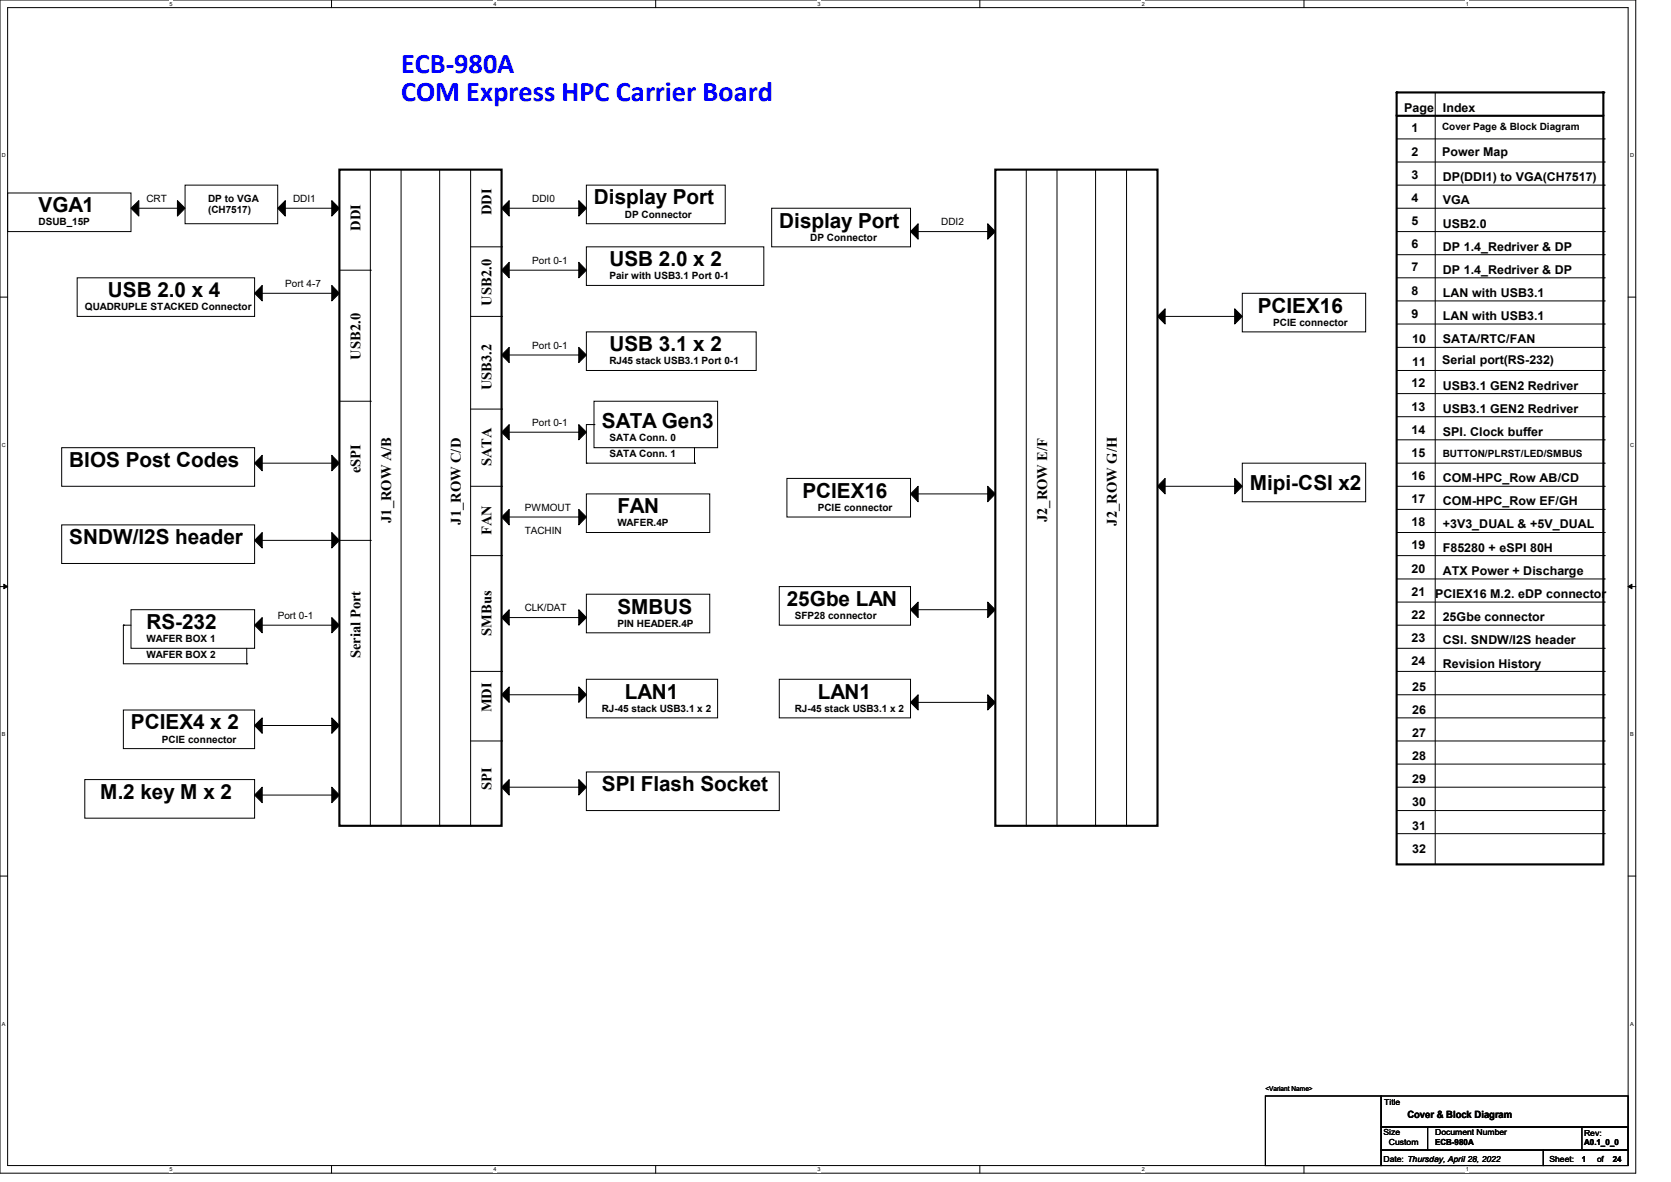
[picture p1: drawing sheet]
<svg xmlns="http://www.w3.org/2000/svg" width="297mm" height="210mm" viewBox="0 0 297 210" stroke-linecap="round" stroke-linejoin="round" font-family="sans-serif">
<path d="M0 0h290.7v208.4h-290.7zM1.4 1.4h288v205.7h-288z" fill="none" stroke="#000" stroke-width=".18"/>
<g fill="#fff">
<path d="M30.1 .1h.6v1.1h-.6z"/>
<path d="M30.1 207.2h.6v1.1h-.6z"/>
</g>
<path d="M58.9 0v1.4M58.9 207.1v1.3" fill="none" stroke="#000" stroke-width=".18"/>
<g fill="#fff">
<path d="M87.7 .1h.6v1.1h-.6z"/>
<path d="M87.7 207.2h.6v1.1h-.6z"/>
</g>
<path d="M116.5 0v1.4M116.5 207.1v1.3" fill="none" stroke="#000" stroke-width=".18"/>
<g fill="#fff">
<path d="M145.3 .1h.6v1.1h-.6z"/>
<path d="M145.3 207.2h.6v1.1h-.6z"/>
</g>
<path d="M174.2 0v1.4M174.2 207.1v1.3" fill="none" stroke="#000" stroke-width=".18"/>
<g fill="#fff">
<path d="M202.9 .1h.6v1.1h-.6z"/>
<path d="M202.9 207.2h.6v1.1h-.6z"/>
</g>
<path d="M231.8 0v1.4M231.8 207.1v1.3" fill="none" stroke="#000" stroke-width=".18"/>
<g fill="#fff">
<path d="M260.6 .1h.5v1.1h-.5z"/>
<path d="M260.6 207.2h.5v1.1h-.5z"/>
<path d="M.3 27.1h.8v1.1h-.8z"/>
<path d="M289.7 27.1h.7v1.1h-.7z"/>
<path d="M.3 78.5h.8v1.1h-.8z"/>
<path d="M289.7 78.5h.7v1.1h-.7z"/>
</g>
<path d="M0 52.8h1.4M289.4 52.8h1.3" fill="none" stroke="#000" stroke-width=".18"/>
<g fill="#fff">
<path d="M.3 129.9h.7v1.1h-.7z"/>
<path d="M289.7 129.9h.7v1.1h-.7z"/>
</g>
<path d="M0 104.2h1.4M289.4 104.2h1.3" fill="none" stroke="#000" stroke-width=".18"/>
<path d="M.7 103.8l.7 .4-.7 .4zM289.4 104.2l.7-.4v.8z" fill="#000" stroke="#000" stroke-width=".18"/>
<g fill="#fff">
<path d="M.3 181.4h.7v1.1h-.7z"/>
<path d="M289.7 181.4h.7v1.1h-.7z"/>
</g>
<g fill="none" stroke="#000" stroke-width=".18">
<path d="M255.1 16.4v137.2M1.4 34.3h21.9v6.8h-21.9zM24.7 37h6.8M31.5 37h.1M32.9 32.9h16.5v6.9h-16.5zM50.7 37h8.3M59 37h.1M65.8 30.1v116.6M71.3 30.1v116.6M78.1 30.1v116.6M83.7 30.1v116.6M90.5 37h12.4"/>
<path d="M102.9 37h.1M104.2 32.9h24.7v6.9h-24.7zM137.2 37h24.6v6.9h-24.6zM182.4 30.1v116.6M187.9 30.1v116.6M194.7 30.1v116.6M200.2 30.1v116.6M248.2 37h37M248.2 24.7h37M248.2 28.8h37M248.2 32.9h37M285.2 24.7h.1"/>
<path d="M285.2 28.8h.1M285.2 32.9h.1M285.2 37h.1M13.7 49.4h31.6v6.8h-31.6zM46.6 52.1h12.4M59 52.1h.1M60.3 48h5.5M65.8 48h.1M83.7 43.9h5.5M83.7 56.2h5.5M89.2 43.9h.1M89.2 56.2h.1"/>
<path d="M90.5 48h12.4M102.9 48h.1M104.2 43.9h31.6v6.8h-31.6zM104.2 59h30.2v6.8h-30.2zM163.2 41.1h12.4M175.6 41.1h.1M207.1 56.2h12.4M219.5 56.2h.1M220.8 52.1h21.9v6.9h-21.9zM248.2 41.1h37M248.2 45.3h37M248.2 49.4h37"/>
<path d="M248.2 53.5h37M248.2 57.6h37M285.2 41.1h.1M285.2 45.3h.1M285.2 49.4h.1M285.2 53.5h.1M285.2 57.6h.1M11 79.5h34.3v6.9h-34.3zM60.3 71.3h5.5M65.8 71.3h.1M83.7 72.7h5.5M89.2 72.7h.1"/>
<path d="M90.5 63.1h12.4M90.5 76.8h12.4M102.9 63.1h.1M102.9 76.8h.1M105.6 71.3h22v8.2h-22zM105.6 75.4h.1M105.6 75.4h-1.4v6.9M123.4 79.5v2.8M248.2 61.7h37M248.2 65.8h37M248.2 69.9h37M248.2 74h37"/>
<path d="M248.2 78.1h37M285.2 61.7h.1M285.2 65.8h.1M285.2 69.9h.1M285.2 74h.1M285.2 78.1h.1M11 93.3h34.3v6.8h-34.3zM46.6 96h12.4M46.6 82.3h12.4M59 82.3h.1M59 96h.1M60.3 96h5.5"/>
<path d="M65.8 96h.1M83.7 86.4h5.5M83.7 98.7h5.5M89.2 86.4h.1M89.2 98.7h.1M90.5 91.9h12.4M102.9 91.9h.1M104.2 87.8h22v6.8h-22zM104.2 82.3h.1M104.2 82.3h19.2M123.4 82.3h.1M139.9 85h21.9v6.9h-21.9z"/>
<path d="M163.2 87.8h12.4M175.6 87.8h.1M207.1 86.4h12.4M219.5 86.4h.1M220.8 82.3h21.9v6.9h-21.9zM248.2 86.4h37M248.2 98.7h37M248.2 82.3h37M248.2 90.5h37M248.2 94.6h37M285.2 82.3h.1M285.2 86.4h.1"/>
<path d="M285.2 90.5h.1M285.2 94.6h.1M285.2 98.7h.1M21.9 111.1h.1M21.9 111.1h1.4M21.9 111.1v6.8h22M23.3 108.3h22v6.9h-22zM43.9 117.9h.1M43.9 115.2v2.7M46.6 111.1h12.4M59 111.1h.1M83.7 119.3h5.5"/>
<path d="M89.2 119.3h.1M90.5 109.7h12.4M102.9 109.7h.1M104.2 105.6h22v6.8h-22zM138.5 104.2h23.3v6.9h-23.3zM163.2 108.3h12.4M175.6 108.3h.1M248.2 119.3h37M248.2 111.1h37M248.2 102.9h37M248.2 107h37M248.2 115.2h37"/>
<path d="M285.2 102.9h.1M285.2 107h.1M285.2 111.1h.1M285.2 115.2h.1M285.2 119.3h.1M15.1 138.5h30.2v6.9h-30.2zM21.9 126.2h23.4v6.8h-23.4zM46.6 128.9h12.4M59 128.9h.1M83.7 131.7h5.5M89.2 131.7h.1M90.5 123.4h12.4"/>
<path d="M90.5 139.9h12.4M102.9 123.4h.1M102.9 139.9h.1M104.2 120.7h23.4v6.9h-23.4zM104.2 137.2h34.3v6.8h-34.3zM138.5 120.7h23.3v6.9h-23.3zM163.2 124.8h12.4M175.6 124.8h.1M248.2 123.4h37M248.2 131.7h37M248.2 139.9h37M248.2 127.6h37"/>
<path d="M248.2 135.8h37M285.2 123.4h.1M285.2 127.6h.1M285.2 131.7h.1M285.2 135.8h.1M285.2 139.9h.1M0 155.7h1.4M46.6 141.3h12.4M59 141.3h.1M65.8 146.7h.1M71.3 146.7h.1M78.1 146.7h.1"/>
<path d="M83.7 146.7h.1M182.4 146.7h.1M187.9 146.7h.1M194.7 146.7h.1M200.2 146.7h.1M248.2 144h37M248.2 148.1h37M255.1 153.6h.1M285.2 144h.1M285.2 148.1h.1M289.4 155.7h1.3M224.9 194.7h20.6v12.4h-20.6z"/>
<path d="M245.5 194.7h43.9v5.5h-43.9zM245.5 200.2h8.2v4.1h-8.2zM245.5 204.3h28.8v2.8h-28.8zM253.7 200.2h35.7v4.1h-35.7zM274.3 204.3h15.1v2.8h-15.1zM281.2 200.2h8.2v4.1h-8.2z"/>
</g>
<g fill="#000" stroke="#000" stroke-width=".18">
<path d="M23.3 37l1.4-1.4v2.8z" fill-rule="evenodd"/>
<path d="M31.5 35.6l1.4 1.4-1.4 1.4z" fill-rule="evenodd"/>
<path d="M49.4 37l1.3-1.4v2.8z" fill-rule="evenodd"/>
<path d="M59 35.6l1.3 1.4-1.3 1.4z" fill-rule="evenodd"/>
<path d="M89.2 37l1.3-1.4v2.8z" fill-rule="evenodd"/>
<path d="M102.9 35.6l1.3 1.4-1.3 1.4z" fill-rule="evenodd"/>
<path d="M175.6 39.8l1.3 1.3-1.3 1.4z" fill-rule="evenodd"/>
<path d="M46.6 50.7v2.8l-1.3-1.4z" fill-rule="evenodd"/>
<path d="M59 50.7l1.3 1.4-1.3 1.4z" fill-rule="evenodd"/>
<path d="M90.5 46.6v2.8l-1.3-1.4z" fill-rule="evenodd"/>
<path d="M102.9 46.6l1.3 1.4-1.3 1.4z" fill-rule="evenodd"/>
<path d="M163.2 39.8v2.7l-1.4-1.4z" fill-rule="evenodd"/>
<path d="M205.7 56.2l1.4-1.3v2.7z" fill-rule="evenodd"/>
<path d="M219.5 54.9l1.3 1.3-1.3 1.4z" fill-rule="evenodd"/>
<path d="M89.2 63.1l1.3-1.4v2.7z" fill-rule="evenodd"/>
<path d="M89.2 76.8l1.3-1.4v2.7z" fill-rule="evenodd"/>
<path d="M102.9 61.7l1.3 1.4-1.3 1.3z" fill-rule="evenodd"/>
<path d="M102.9 75.4l1.3 1.4-1.3 1.3z" fill-rule="evenodd"/>
<path d="M46.6 80.9v2.8l-1.3-1.4z" fill-rule="evenodd"/>
<path d="M46.6 94.6v2.8l-1.3-1.4z" fill-rule="evenodd"/>
<path d="M59 80.9l1.3 1.4-1.3 1.4z" fill-rule="evenodd"/>
<path d="M59 94.6l1.3 1.4-1.3 1.4z" fill-rule="evenodd"/>
<path d="M90.5 90.5v2.8l-1.3-1.4z" fill-rule="evenodd"/>
<path d="M102.9 90.5l1.3 1.4-1.3 1.4z" fill-rule="evenodd"/>
<path d="M163.2 86.4v2.8l-1.4-1.4z" fill-rule="evenodd"/>
<path d="M175.6 86.4l1.3 1.4-1.3 1.4z" fill-rule="evenodd"/>
<path d="M207.1 85v2.8l-1.4-1.4z" fill-rule="evenodd"/>
<path d="M219.5 85l1.3 1.4-1.3 1.4z" fill-rule="evenodd"/>
<path d="M45.3 111.1l1.3-1.4v2.7z" fill-rule="evenodd"/>
<path d="M59 109.7l1.3 1.4-1.3 1.3z" fill-rule="evenodd"/>
<path d="M90.5 108.3v2.8l-1.3-1.4z" fill-rule="evenodd"/>
<path d="M102.9 108.3l1.3 1.4-1.3 1.4z" fill-rule="evenodd"/>
<path d="M161.8 108.3l1.4-1.3v2.7z" fill-rule="evenodd"/>
<path d="M175.6 107l1.3 1.3-1.3 1.4z" fill-rule="evenodd"/>
<path d="M46.6 127.6v2.7l-1.3-1.4z" fill-rule="evenodd"/>
<path d="M59 127.6l1.3 1.3-1.3 1.4z" fill-rule="evenodd"/>
<path d="M59 139.9l1.3 1.4-1.3 1.3z" fill-rule="evenodd"/>
<path d="M90.5 122v2.8l-1.3-1.4z" fill-rule="evenodd"/>
<path d="M102.9 122l1.3 1.4-1.3 1.4z" fill-rule="evenodd"/>
<path d="M102.9 138.5l1.3 1.4-1.3 1.4z" fill-rule="evenodd"/>
<path d="M161.8 124.8l1.4-1.4v2.8z" fill-rule="evenodd"/>
<path d="M175.6 123.4l1.3 1.4-1.3 1.4z" fill-rule="evenodd"/>
<path d="M46.6 139.9v2.7l-1.3-1.3z" fill-rule="evenodd"/>
<path d="M89.2 139.9l1.3-1.4v2.8z" fill-rule="evenodd"/>
</g>
<path d="M284.9 16.4h-36.7v4.2M285 16.4v4.2M60.3 30.1h28.9v116.6h-28.9zM176.9 30.1h28.8v116.6h-28.8zM248.2 20.6h36.8v133h-36.8z" fill="none" stroke="#000" stroke-width=".38"/>
<g fill="#000">
<circle cx="248.2" cy="16.4" r=".19"/>
<circle cx="284.9" cy="16.4" r=".19"/>
<circle cx="285" cy="16.4" r=".19"/>
</g>
<g font-size="5" fill="#00f">
<text x="71.3" y="13">ECB-980A</text>
<text x="71.3" y="18">COM Express HPC Carrier Board</text>
</g>
<g font-size="3.7">
<text x="6.9" y="37.7">VGA1</text>
<text x="105.6" y="36.3">Display Port</text>
<text x="138.5" y="40.4">Display Port</text>
<text x="108.3" y="47.3">USB 2.0 x 2</text>
<text x="19.2" y="52.8">USB 2.0 x 4</text>
<text x="223.6" y="55.5">PCIEX16</text>
<text x="108.3" y="62.4">USB 3.1 x 2</text>
<text x="107" y="76.1">SATA Gen3</text>
<text x="12.3" y="83">BIOS Post Codes</text>
<text x="142.6" y="88.4">PCIEX16</text>
<text x="222.2" y="87.1">Mipi-CSI x2</text>
<text x="109.7" y="91.2">FAN</text>
<text x="12.3" y="96.7">SNDW/I2S header</text>
<text x="139.9" y="107.7">25Gbe LAN</text>
<text x="26" y="111.8">RS-232</text>
<text x="109.7" y="109">SMBUS</text>
<text x="111.1" y="124.1">LAN1</text>
<text x="145.4" y="124.1">LAN1</text>
<text x="23.3" y="129.6">PCIEX4 x 2</text>
<text x="17.8" y="141.9">M.2 key M x 2</text>
<text x="107" y="140.6">SPI Flash Socket</text>
</g>
<g font-size="2.6">
<text x="64.1" y="41" transform="rotate(-90 64.1 41)">DDI</text>
<text x="87.4" y="38.3" transform="rotate(-90 87.4 38.3)">DDI</text>
<text x="87.4" y="54.3" transform="rotate(-90 87.4 54.3)">USB2.0</text>
<text x="64.1" y="63.9" transform="rotate(-90 64.1 63.9)">USB2.0</text>
<text x="87.4" y="69.4" transform="rotate(-90 87.4 69.4)">USB3.2</text>
<text x="87.4" y="82.8" transform="rotate(-90 87.4 82.8)">SATA</text>
<text x="64.1" y="84.1" transform="rotate(-90 64.1 84.1)">eSPI</text>
<text x="69.6" y="93" transform="rotate(-90 69.6 93)">J1_ROW A/B</text>
<text x="81.9" y="93.3" transform="rotate(-90 81.9 93.3)">J1_ROW C/D</text>
<text x="87.4" y="95" transform="rotate(-90 87.4 95)">FAN</text>
<text x="186.1" y="92.8" transform="rotate(-90 186.1 92.8)">J2_ROW E/F</text>
<text x="198.5" y="93.4" transform="rotate(-90 198.5 93.4)">J2_ROW G/H</text>
<text x="87.4" y="113" transform="rotate(-90 87.4 113)">SMBus</text>
<text x="64.1" y="117" transform="rotate(-90 64.1 117)">Serial Port</text>
<text x="87.4" y="126.6" transform="rotate(-90 87.4 126.6)">MDI</text>
<text x="87.4" y="140.4" transform="rotate(-90 87.4 140.4)">SPI</text>
</g>
<g font-size="2.2">
<text x="249.6" y="19.9">Page</text>
<text x="250.9" y="23.5">1</text>
<text x="256.5" y="19.9">Index</text>
<text x="250.9" y="27.6">2</text>
<text x="256.3" y="27.6">Power Map</text>
<text x="250.9" y="31.8">3</text>
<text x="250.9" y="35.9">4</text>
<text x="256.5" y="32.2">DP(DDI1) to VGA(CH7517)</text>
<text x="250.9" y="40">5</text>
<text x="256.5" y="40.4">USB2.0</text>
<text x="256.5" y="36.3">VGA</text>
<text x="250.9" y="44.1">6</text>
<text x="256.5" y="44.5">DP 1.4_Redriver &amp; DP</text>
<text x="250.9" y="48.2">7</text>
<text x="250.9" y="52.4">8</text>
<text x="256.5" y="52.7">LAN with USB3.1</text>
<text x="256.5" y="48.6">DP 1.4_Redriver &amp; DP</text>
<text x="250.9" y="56.5">9</text>
<text x="256.5" y="56.9">LAN with USB3.1</text>
<text x="251" y="61">10</text>
<text x="251" y="65.1">11</text>
<text x="256.3" y="64.7">Serial port(RS-232)</text>
<text x="256.5" y="61">SATA/RTC/FAN</text>
<text x="250.9" y="68.8">12</text>
<text x="256.5" y="69.2">USB3.1 GEN2 Redriver</text>
<text x="250.9" y="72.9">13</text>
<text x="250.9" y="77">14</text>
<text x="256.5" y="73.3">USB3.1 GEN2 Redriver</text>
<text x="256.5" y="77.5">SPI. Clock buffer</text>
<text x="250.9" y="81.2">15</text>
<text x="250.9" y="85.3">16</text>
<text x="250.9" y="89.4">17</text>
<text x="256.5" y="85.7">COM-HPC_Row AB/CD</text>
<text x="256.5" y="89.8">COM-HPC_Row EF/GH</text>
<text x="250.9" y="93.5">18</text>
<text x="256.5" y="93.9">+3V3_DUAL &amp; +5V_DUAL</text>
<text x="250.9" y="97.6">19</text>
<text x="250.9" y="101.7">20</text>
<text x="256.5" y="98">F85280 + eSPI 80H</text>
<text x="250.9" y="105.8">21</text>
<text x="255.1" y="106.3">PCIEX16 M.2. eDP connector</text>
<text x="256.5" y="102.1">ATX Power + Discharge</text>
<text x="250.9" y="109.9">22</text>
<text x="256.5" y="110.4">25Gbe connector</text>
<text x="250.9" y="114.1">23</text>
<text x="250.9" y="118.2">24</text>
<text x="256.5" y="118.6">Revision History</text>
<text x="256.5" y="114.5">CSI. SNDW/I2S header</text>
<text x="251" y="122.7">25</text>
<text x="251" y="130.9">27</text>
<text x="251" y="126.8">26</text>
<text x="251" y="135">28</text>
<text x="251" y="139.2">29</text>
<text x="251" y="143.3">30</text>
<text x="251" y="147.4">31</text>
<text x="251" y="151.5">32</text>
</g>
<g font-size="1.8">
<text x="256.3" y="23.2">Cover Page &amp; Block Diagram</text>
<text x="26" y="35.9">CRT</text>
<text x="37" y="35.9">DP to VGA</text>
<text x="52.1" y="35.9">DDI1</text>
<text x="94.6" y="35.9">DDI0</text>
<text x="6.9" y="40">DSUB_15P</text>
<text x="37" y="37.8">(CH7517)</text>
<text x="111.1" y="38.7">DP Connector</text>
<text x="167.3" y="40">DDI2</text>
<text x="94.6" y="46.9">Port 0-1</text>
<text x="144" y="42.8">DP Connector</text>
<text x="50.7" y="51">Port 4-7</text>
<text x="108.3" y="49.7">Pair with USB3.1 Port 0-1</text>
<text x="15.1" y="55.1">QUADRUPLE STACKED Connector</text>
<text x="226.3" y="57.9">PCIE connector</text>
<text x="94.6" y="61.9">Port 0-1</text>
<text x="108.3" y="64.7">RJ45 stack USB3.1 Port 0-1</text>
<text x="94.6" y="75.6">Port 0-1</text>
<text x="108.3" y="78.4">SATA Conn. 0</text>
<text x="108.3" y="81.2">SATA Conn. 1</text>
<text x="256.5" y="81.2">BUTTON/PLRST/LED/SMBUS</text>
<text x="93.3" y="94.9">TACHIN</text>
<text x="93.3" y="90.8">PWMOUT</text>
<text x="109.7" y="93.5">WAFER.4P</text>
<text x="145.4" y="90.8">PCIE connector</text>
<text x="49.4" y="109.9">Port 0-1</text>
<text x="93.3" y="108.6">CLK/DAT</text>
<text x="109.7" y="111.4">PIN HEADER.4P</text>
<text x="141.3" y="110">SFP28 connector</text>
<text x="26" y="114.1">WAFER BOX 1</text>
<text x="26" y="116.8">WAFER BOX 2</text>
<text x="28.8" y="132">PCIE connector</text>
<text x="107" y="126.4">RJ-45 stack USB3.1 x 2</text>
<text x="141.3" y="126.4">RJ-45 stack USB3.1 x 2</text>
<text x="250.2" y="198.7">Cover &amp; Block Diagram</text>
</g>
<g font-size="1.5">
<text x="246" y="196.4">Title</text>
<text x="245.9" y="201.6">Size</text>
<text x="246.9" y="203.4">Custom</text>
<text x="255.1" y="201.6">Document Number</text>
<text x="255.1" y="203.4">ECB-980A</text>
<text x="281.6" y="201.8">Rev:</text>
<text x="281.6" y="203.5">A0.1_0_0</text>
<text x="245.9" y="206.4">Date: Thursday, April 28, 2022</text>
<text x="275.4" y="206.4">Sheet:</text>
<text x="281.2" y="206.4">1</text>
<text x="283.9" y="206.4">of</text>
<text x="286.6" y="206.4">24</text>
</g>
<text font-size="1.2" x="224.9" y="193.8">&lt;Variant Name&gt;</text>
<g font-size="1">
<text x="30.1" y="1">5</text>
<text x="87.7" y="1">4</text>
<text x="145.3" y="1">3</text>
<text x="202.9" y="1">2</text>
<text x="260.6" y="1">1</text>
<text x=".3" y="27.9">D</text>
<text x="289.7" y="27.9">D</text>
<text x=".3" y="79.4">C</text>
<text x="289.7" y="79.4">C</text>
<text x=".3" y="130.8">B</text>
<text x="289.7" y="130.8">B</text>
<text x=".3" y="182.2">A</text>
<text x="289.7" y="182.2">A</text>
<text x="30.1" y="208.1">5</text>
<text x="87.7" y="208.1">4</text>
<text x="145.3" y="208.1">3</text>
<text x="202.9" y="208.1">2</text>
<text x="260.6" y="208.1">1</text>
</g>
</svg>
